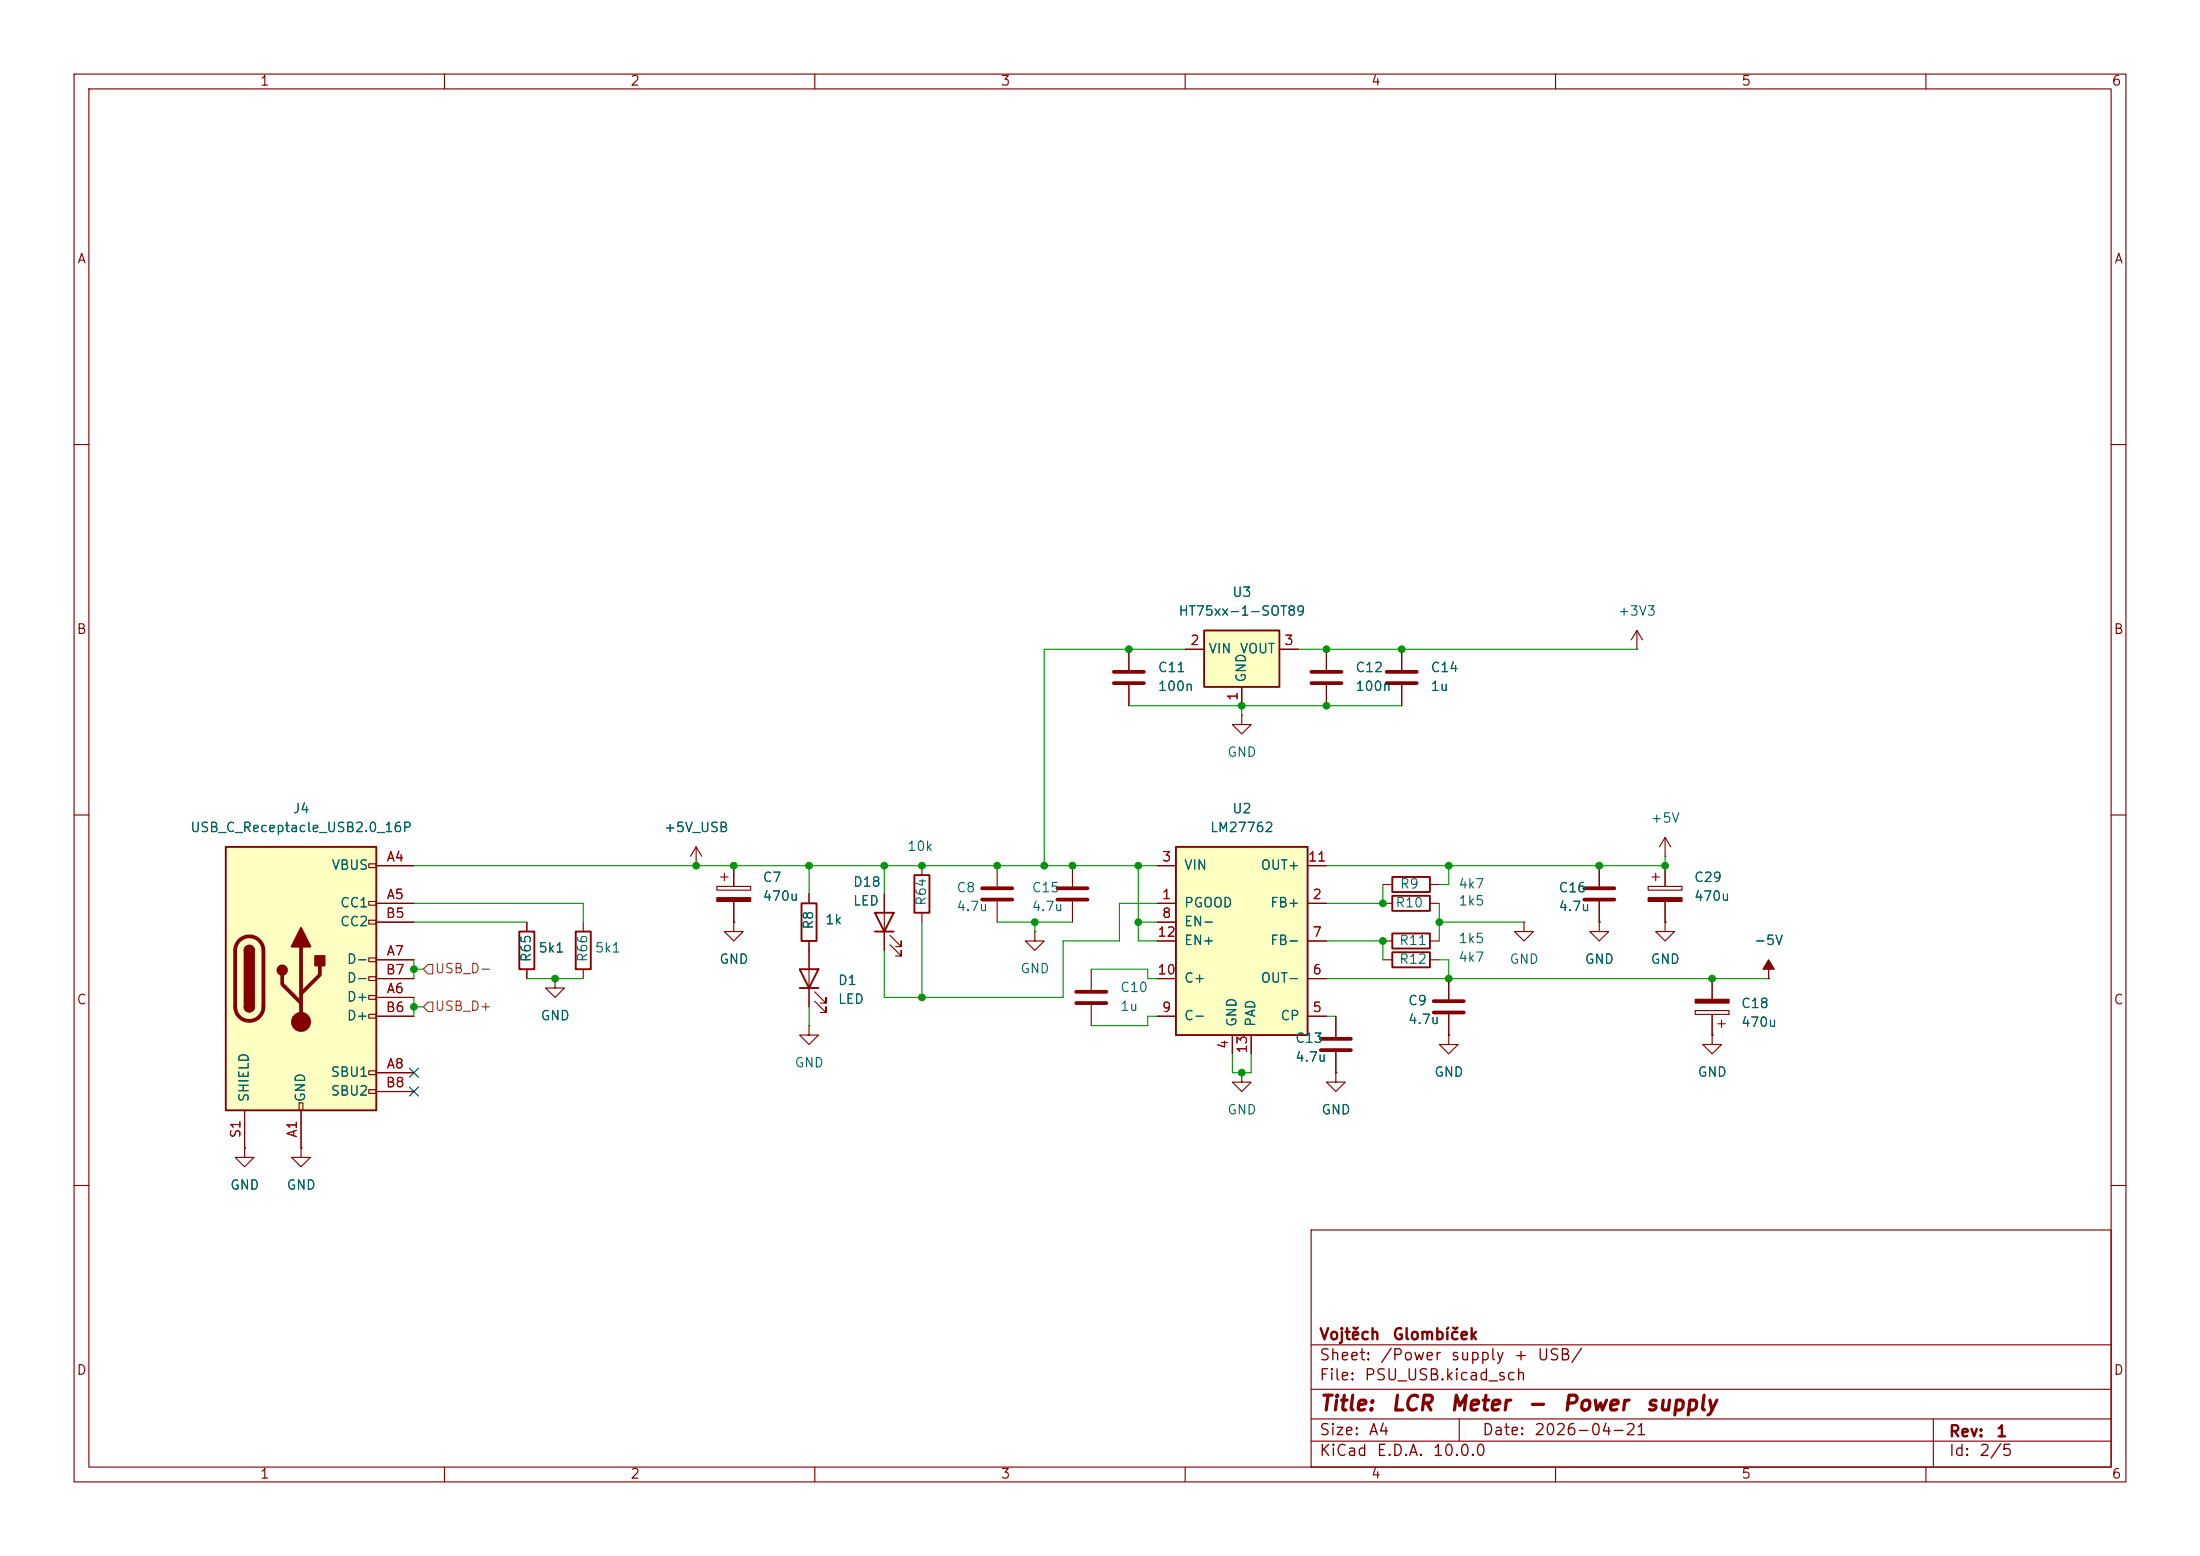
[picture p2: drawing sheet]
<svg xmlns="http://www.w3.org/2000/svg" width="297mm" height="210mm" viewBox="0 0 297 210" stroke-linecap="round" stroke-linejoin="round" font-family="sans-serif">
<g fill="none" stroke="#840000" stroke-width=".15">
<path d="M10 10h277v190h-277zM12 12h273v186h-273zM60 10v2M110 10v2M160 10v2M210 10v2M260 10v2M10 60h2M285 60h2M221 87.6h.1M221 85.1l-.8 1.3M221 85.1l.7 1.3"/>
<path d="M221 85.1v2.5M10 110h2M96.8 119.6h4.5v.5h-4.5zM97.3 118.4h1M97.8 117.9v1M99.1 116.8v2.8M285 110h2M99.1 121.7v2.8M109.2 120.7v1.2M109.2 127v8.9M110 135.1l1.5 1.6v-.8v.8h-.8M110 133.9l1.5 1.5v-.8v.8h-.8"/>
<path d="M139.7 125.7v1.3h1.3l-1.3 1.3-1.3-1.3h1.3M139.7 125.7h.1M10 160h2M177 166h108v32h-108zM285 160h2M60 198v2M110 198v2M160 198v2M177 194.5h108M177 191.5h108M177 187.5h108M177 181.5h108"/>
<path d="M197 191.5v3M210 198v2M260 198v2M261 191.5v6.5"/>
</g>
<path d="M107.9 130.8h2.6l-1.3 2.6zM107.9 133.4h2.6M108.2 121.9h2v5.1h-2z" fill="none" stroke="#840000" stroke-width=".25"/>
<path d="M96.8 121.2h4.5v.5h-4.5z" fill="#840000" stroke="#840000" stroke-width=".15"/>
<path d="M162.6 85.1h10.1v7.6h-10.1z" fill="#ffffc2"/>
<path d="M162.6 85.1h10.1v7.6h-10.1z" fill="none" stroke="#840000" stroke-width=".25"/>
<path d="M152.4 87.6v2.8M152.4 92.5v2.8M160 87.6h2.6M167.6 92.7v2.6M172.7 87.6h2.6M144.8 116.8v2.8M99.1 124.5v1.2h1.2l-1.2 1.3-1.3-1.3h1.3M99.1 124.5h.1M144.8 121.7v2.8" fill="none" stroke="#840000" stroke-width=".15"/>
<path d="M150.4 90.7h4M150.4 92.2h4M142.7 119.9h4.1M142.7 121.4h4.1" fill="none" stroke="#840000" stroke-width=".51"/>
<path d="M158.7 114.3h17.8v25.4h-17.8z" fill="#ffffc2"/>
<path d="M158.7 114.3h17.8v25.4h-17.8zM188 118.4h5v2h-5zM118.1 123.2h2.5l-1.2 2.5zM118.1 125.7h2.5M188 126h5v2h-5zM188 120.9h5v2h-5zM188 128.5h5v2.1h-5z" fill="none" stroke="#840000" stroke-width=".25"/>
<g fill="none" stroke="#840000" stroke-width=".15">
<path d="M167.6 96.5v1.3h1.3l-1.3 1.3-1.2-1.3h1.2M167.6 96.5h.1M179.1 87.6v2.8M179.1 92.5v2.8M189.2 87.6v2.8M189.2 92.5v2.8M134.6 116.8v2.8M156.2 116.8h2.5M176.5 116.8h2.6M186.7 119.4h1.3M193 119.4h1.3M119.4 120.7v7.6"/>
<path d="M120.1 127.5l1.6 1.5v-.7v.7h-.8M120.1 126.2l1.6 1.6v-.8v.8h-.8M134.6 121.7v2.8M156.2 121.9h2.5M156.2 137.2h2.5M156.2 132.1h2.5M156.2 127h2.5M156.2 124.5h2.5M166.4 139.7v2.5M168.9 139.7v2.5M176.5 121.9h2.6M176.5 137.2h2.6"/>
<path d="M176.5 132.1h2.6M176.5 127h2.6M180.3 137.2v2.8M186.7 121.9h1.3M186.7 127h1.3M186.7 129.5h1.3M193 121.9h1.3M193 127h1.3M193 129.5h1.3M195.6 139.7v1.3h1.2l-1.2 1.2-1.3-1.2h1.3M195.6 139.7h.1M195.6 132.1v2.8"/>
<path d="M195.6 136.9v2.8M167.6 144.8v1.3h1.3l-1.3 1.2-1.2-1.2h1.2M167.6 144.8h.1M180.3 144.8v1.3h1.3l-1.3 1.2-1.2-1.2h1.2M180.3 144.8h.1M180.3 142v2.8"/>
</g>
<path d="M177 90.7h4.1M177 92.2h4.1M187.2 90.7h4.1M187.2 92.2h4.1M132.6 119.9h4.1M132.6 121.4h4.1M193.5 135.1h4.1M193.5 136.7h4.1M178.3 140.2h4.1M178.3 141.7h4.1" fill="none" stroke="#840000" stroke-width=".51"/>
<path d="M30.5 114.3h20.3v35.6h-20.3z" fill="#ffffc2"/>
<g fill="none" stroke="#840000" stroke-width=".15">
<path d="M152.4 87.6v2.8M152.4 92.5v2.8M160 87.6h2.6M167.6 92.7v2.6M172.7 87.6h2.6M179.1 87.6v2.8M179.1 92.5v2.8M189.2 87.6v2.8M189.2 92.5v2.8M49.8 116.6h1v.5h-1zM50.8 116.8h5.1M94 116.8h.1"/>
<path d="M94 114.3l-.8 1.3M94 114.3l.7 1.3M94 114.3v2.5M99.1 116.8v2.8M124.5 116.8v1.3M156.2 116.8h2.5M176.5 116.8h2.6M215.9 116.8v2.8M222.5 119.6h4.6v.5h-4.6zM223 118.4h1M223.5 117.9v1M224.8 115.6h.1"/>
<path d="M224.8 113v2.6M224.8 116.8v2.8M224.8 113l-.8 1.3M224.8 113l.8 1.3M49.8 121.7h1v.5h-1zM49.8 124.2h1v.5h-1zM49.8 129.3h1v.5h-1zM49.8 131.8h1v.5h-1zM49.8 134.4h1v.5h-1zM49.8 136.9h1v.5h-1zM50.8 121.9h5.1M50.8 134.6h5.1"/>
<path d="M50.8 129.5h5.1M50.8 124.5h5.1M50.8 137.2h5.1M50.8 132.1h5.1M71.1 124.5v1.2M71.1 130.8v1.3M74.9 132.1v1.3h1.3l-1.3 1.2-1.2-1.2h1.2M74.9 132.1h.1M78.7 124.5v1.2M78.7 130.8v1.3M99.1 124.5h.1M99.1 121.7v2.8"/>
<path d="M109.2 138.4v1.3h1.3l-1.3 1.3-1.3-1.3h1.3M109.2 138.4h.1M109.2 120.7v1.2M109.2 127v3.8M109.2 133.4v2.5M119.4 120.7v2.5M119.4 125.7v2.6M124.5 123.2v1.3M147.3 130.8v2.8M147.3 135.6v2.8M156.2 121.9h2.5M156.2 124.5h2.5"/>
<path d="M156.2 137.2h2.5M156.2 132.1h2.5M156.2 127h2.5M166.4 139.7v2.5M168.9 139.7v2.5M176.5 121.9h2.6M176.5 137.2h2.6M176.5 132.1h2.6M176.5 127h2.6M180.3 137.2v2.8M195.6 139.7h.1M195.6 132.1v2.8"/>
<path d="M195.6 136.9v2.8M205.7 124.5v1.2h1.3l-1.3 1.3-1.2-1.3h1.2M205.7 124.5h.1M215.9 124.5v1.2h1.3l-1.3 1.3-1.3-1.3h1.3M215.9 124.5h.1M215.9 121.7v2.8M224.8 124.5v1.2h1.3l-1.3 1.3-1.3-1.3h1.3M224.8 124.5h.1M224.8 121.7v2.8M228.9 136.4h4.5v.5h-4.5zM231.1 139.7v1.3h1.3l-1.3 1.2-1.2-1.2h1.2M231.1 139.7h.1"/>
<path d="M231.1 132.1v2.8M231.1 136.9v2.8M231.9 138.2h1M232.4 137.7v1M238.8 132.1h.1M33 154.9v1.3h1.3l-1.3 1.3-1.3-1.3h1.3M33 154.9h.1M33 149.9v5M40.4 148.8h.5v1.1h-.5zM40.6 154.9v1.3h1.3l-1.3 1.3-1.2-1.3h1.2M40.6 154.9h.1M40.6 149.9v5"/>
<path d="M49.8 144.5h1v.5h-1zM49.8 147.1h1v.5h-1zM50.8 144.8h5.1M50.8 147.3h5.1M180.3 144.8h.1M180.3 142v2.8"/>
</g>
<path d="M30.5 114.3h20.3v35.6h-20.3zM123.4 118.1h2.1v5.1h-2.1zM33 128.3a.64 .64 0 0 1 .7-.7 .64 .64 0 0 1 .6 .7M33 135.9a.64 .64 0 0 0 .7 .6 .64 .64 0 0 0 .6-.6M70.1 125.7h2v5.1h-2zM77.7 125.7h2.1v5.1h-2.1z" fill="none" stroke="#840000" stroke-width=".25"/>
<path d="M213.9 119.9h4M32.3 126.9a1.9 1.9 0 0 1 2.1-.4 1.9 1.9 0 0 1 1.2 1.8v7.6a1.91 1.91 0 0 1-1.9 1.9 1.91 1.91 0 0 1-2-1.9v-7.6a1.9 1.9 0 0 1 .6-1.4zM38.1 131.6v1.2l2.5 2.6M40.6 127.8v10.1M43.2 130.3v1.3l-2.6 2.5M145.3 133.9h4.1M145.3 135.4h4.1M213.9 121.4h4" fill="none" stroke="#840000" stroke-width=".51"/>
<g fill="#840000" stroke="#840000" stroke-width=".25">
<path d="M33 128.3h1.3v7.6h-1.3z"/>
<path d="M33.2 127.8a.64 .64 0 0 1 .7-.1 .64 .64 0 0 1 .4 .6h-1.3z"/>
<path d="M33 135.9h1.3a.64 .64 0 0 1-.6 .6 .64 .64 0 0 1-.7-.6z"/>
<path d="M40.6 125.2l1.3 2.6h-2.5z"/>
<path d="M42.5 129h1.3v1.3h-1.3z"/>
<circle cx="38.1" cy="130.9" r=".63"/>
</g>
<g fill="#840000" stroke="#840000" stroke-width=".15">
<path d="M228.9 134.9h4.5v.5h-4.5z"/>
<path d="M238.8 129.5l.7 1.3h-.7v1.3v-1.3h-.8z"/>
<path d="M222.5 121.2h4.6v.5h-4.6z"/>
<circle cx="40.6" cy="137.9" r="1.27"/>
</g>
<path d="M57.8 135.3h.6v1.2h-.6l-.7-.6zM57.8 130.2h.6v1.2h-.6l-.7-.6z" fill="none" stroke="#725600" stroke-width=".15"/>
<g fill="none" stroke="#009600" stroke-width=".15">
<path d="M152.4 95.3h36.8M160 87.6h-19v29.2M167.6 95.3v1.2M175.3 87.6h45.7M55.9 116.8h100.3M109.2 116.8v3.9M119.4 116.8v3.9M153.7 116.8v10.2h2.5M186.7 119.4v2.5h-7.6M195.6 116.8v2.6h-1.3M224.8 115.6v1.2h-45.7M55.9 124.5h15.2"/>
<path d="M55.9 130.8h1.2M55.9 121.9h22.8v2.6M55.9 135.9h1.2M55.9 129.5v2.6M55.9 134.6v2.6M71.1 132.1h7.6M109.2 135.9v2.5M124.5 124.5v10.1M134.6 124.5h10.2M139.7 124.5v1.2M147.3 130.8h7.6v1.3h1.3M153.7 124.5h2.5"/>
<path d="M156.2 121.9h-5.1v5.1h-7.6v7.6h-24.1v-6.3M156.2 137.2h-1.3v1.2h-7.6M179.1 132.1h59.7M179.1 127h7.6v2.5M179.1 137.2h1.2M194.3 124.5h11.4M194.3 121.9v5.1M194.3 129.5h1.3v2.6M166.4 142.2v2.6h2.5v-2.6"/>
</g>
<path d="M55.3 146.7l1.2 1.2M55.3 144.2l1.2 1.2M56.5 146.7l-1.2 1.2M56.5 144.2l-1.2 1.2" fill="none" stroke="#000084" stroke-width=".15"/>
<g fill="#009600" stroke="#009600" stroke-width=".14">
<circle cx="152.4" cy="87.6" r=".46"/>
<circle cx="179.1" cy="87.6" r=".46"/>
<circle cx="167.6" cy="95.3" r=".46"/>
<circle cx="179.1" cy="95.3" r=".46"/>
<circle cx="144.8" cy="116.8" r=".46"/>
<circle cx="141" cy="116.8" r=".46"/>
<circle cx="189.2" cy="87.6" r=".46"/>
<circle cx="99.1" cy="116.8" r=".46"/>
<circle cx="109.2" cy="116.8" r=".46"/>
<circle cx="94" cy="116.8" r=".46"/>
<circle cx="134.6" cy="116.8" r=".46"/>
<circle cx="124.5" cy="116.8" r=".46"/>
<circle cx="139.7" cy="124.5" r=".46"/>
<circle cx="119.4" cy="116.8" r=".46"/>
<circle cx="124.5" cy="134.6" r=".46"/>
<circle cx="186.7" cy="121.9" r=".46"/>
<circle cx="186.7" cy="127" r=".46"/>
<circle cx="167.6" cy="144.8" r=".46"/>
<circle cx="153.7" cy="124.5" r=".46"/>
<circle cx="153.7" cy="116.8" r=".46"/>
<circle cx="55.9" cy="135.9" r=".46"/>
<circle cx="74.9" cy="132.1" r=".46"/>
<circle cx="55.9" cy="130.8" r=".46"/>
<circle cx="195.6" cy="116.8" r=".46"/>
<circle cx="195.6" cy="132.1" r=".46"/>
<circle cx="194.3" cy="124.5" r=".46"/>
<circle cx="231.1" cy="132.1" r=".46"/>
<circle cx="215.9" cy="116.8" r=".46"/>
<circle cx="224.8" cy="116.8" r=".46"/>
</g>
<g font-size="2" fill="#840000">
<text x="178" y="190.9">Title:</text>
<text x="187.7" y="190.9">LCR</text>
<text x="195.6" y="190.9">Meter</text>
<text x="206" y="190.9">-</text>
<text x="210.8" y="190.9">Power</text>
<text x="222" y="190.9">supply</text>
</g>
<g font-size="1.5" fill="#840000">
<text x="178" y="184">Sheet:</text>
<text x="178" y="181.2">Vojtěch</text>
<text x="186.2" y="184">/Power</text>
<text x="187.9" y="181.2">Glombíček</text>
<text x="195.7" y="184">supply</text>
<text x="204.3" y="184">+</text>
<text x="207.4" y="184">USB/</text>
<text x="178" y="186.7">File:</text>
<text x="184.1" y="186.7">PSU_USB.kicad_sch</text>
<text x="178" y="196.9">KiCad</text>
<text x="178" y="194.1">Size:</text>
<text x="184.7" y="194.1">A4</text>
<text x="185.7" y="196.9">E.D.A.</text>
<text x="193.3" y="196.9">10.0.0</text>
<text x="200" y="194.1">Date:</text>
<text x="207" y="194.1">2026-04-21</text>
<text x="263" y="194.3">Rev:</text>
<text x="263" y="196.9">Id:</text>
<text x="267.1" y="196.9">2/5</text>
<text x="269.4" y="194.3">1</text>
</g>
<g font-size="1.3" fill="#840000">
<text x="35" y="11.9">1</text>
<text x="85" y="11.9">2</text>
<text x="135" y="11.9">3</text>
<text x="185" y="11.9">4</text>
<text x="235" y="11.9">5</text>
<text x="285" y="11.9">6</text>
<text x="10.3" y="35.9">A</text>
<text x="285.3" y="35.9">A</text>
<text x="10.3" y="85.9">B</text>
<text x="285.3" y="85.9">B</text>
<text x="10.3" y="135.9">C</text>
<text x="285.3" y="135.9">C</text>
<text x="10.3" y="185.9">D</text>
<text x="285.3" y="185.9">D</text>
<text x="35" y="199.9">1</text>
<text x="85" y="199.9">2</text>
<text x="135" y="199.9">3</text>
<text x="185" y="199.9">4</text>
<text x="235" y="199.9">5</text>
<text x="285" y="199.9">6</text>
</g>
<g font-size="1.3" fill="#006464">
<text x="159" y="83.4">HT75xx-1-SOT89</text>
<text x="166.3" y="80.9">U3</text>
<text x="218.3" y="83.4">+3V3</text>
<text x="163.1" y="88.5">VIN</text>
<text x="167.3" y="88.5">VOUT</text>
<text x="156.2" y="93.6">100n</text>
<text x="156.2" y="91">C11</text>
<text x="168.5" y="92.2" transform="rotate(-90 168.5 92.2)">GND</text>
<text x="182.9" y="93.6">100n</text>
<text x="182.9" y="91">C12</text>
<text x="193" y="93.6">1u</text>
<text x="193" y="91">C14</text>
<text x="165.6" y="102.5">GND</text>
<text x="25.6" y="112.6">USB_C_Receptacle_USB2.0_16P</text>
<text x="39.4" y="110.1">J4</text>
<text x="89.6" y="112.6">+5V_USB</text>
<text x="163.3" y="112.6">LM27762</text>
<text x="166.3" y="110.1">U2</text>
<text x="222.8" y="111.4">+5V</text>
<text x="44.7" y="117.7">VBUS</text>
<text x="102.9" y="119.4">C7</text>
<text x="115.1" y="120">D18</text>
<text x="122.4" y="115.2">10k</text>
<text x="159.8" y="117.7">VIN</text>
<text x="170.1" y="117.7">OUT+</text>
<text x="228.6" y="119.4">C29</text>
<text x="45.8" y="122.8">CC1</text>
<text x="45.8" y="125.3">CC2</text>
<text x="102.9" y="121.9">470u</text>
<text x="110.1" y="125.5" transform="rotate(-90 110.1 125.5)">R8</text>
<text x="111.3" y="125.1">1k</text>
<text x="115.1" y="122.5">LED</text>
<text x="125.3" y="122.3" transform="rotate(-90 125.3 122.3)">R64</text>
<text x="129" y="120.8">C8</text>
<text x="129" y="123.3">4.7u</text>
<text x="139.2" y="120.8">C15</text>
<text x="139.2" y="123.3">4.7u</text>
<text x="159.8" y="122.8">PGOOD</text>
<text x="159.8" y="125.3">EN-</text>
<text x="171.4" y="122.8">FB+</text>
<text x="188.3" y="122.8">R10</text>
<text x="188.9" y="120.2">R9</text>
<text x="196.8" y="120.2">4k7</text>
<text x="196.8" y="122.5">1k5</text>
<text x="210.3" y="120.8">C16</text>
<text x="210.3" y="123.3">4.7u</text>
<text x="228.6" y="121.9">470u</text>
<text x="46.7" y="130.4">D-</text>
<text x="72" y="130" transform="rotate(-90 72 130)">R65</text>
<text x="72.6" y="128.9">5k1</text>
<text x="79.6" y="130" transform="rotate(-90 79.6 130)">R66</text>
<text x="80.2" y="128.9">5k1</text>
<text x="97" y="130.4">GND</text>
<text x="137.7" y="131.7">GND</text>
<text x="159.8" y="127.9">EN+</text>
<text x="171.4" y="127.9">FB-</text>
<text x="188.8" y="127.9">R11</text>
<text x="188.8" y="130.4">R12</text>
<text x="196.8" y="127.6">1k5</text>
<text x="196.8" y="130.1">4k7</text>
<text x="203.7" y="130.4">GND</text>
<text x="213.9" y="130.4">GND</text>
<text x="222.8" y="130.4">GND</text>
<text x="236.7" y="127.9">-5V</text>
<text x="46.7" y="135.5">D+</text>
<text x="46.7" y="132.9">D-</text>
<text x="113" y="133.3">D1</text>
<text x="113" y="135.8">LED</text>
<text x="151.1" y="136.8">1u</text>
<text x="151.1" y="134.2">C10</text>
<text x="159.8" y="132.9">C+</text>
<text x="170.1" y="132.9">OUT-</text>
<text x="190" y="136">C9</text>
<text x="235" y="136.4">C18</text>
<text x="46.7" y="138">D+</text>
<text x="72.9" y="138">GND</text>
<text x="159.8" y="138">C-</text>
<text x="167.2" y="138.7" transform="rotate(-90 167.2 138.7)">GND</text>
<text x="169.8" y="138.7" transform="rotate(-90 169.8 138.7)">PAD</text>
<text x="172.8" y="138">CP</text>
<text x="174.8" y="141.1">C13</text>
<text x="174.8" y="143.6">4.7u</text>
<text x="190" y="138.5">4.7u</text>
<text x="235" y="138.9">470u</text>
<text x="33.9" y="148.8" transform="rotate(-90 33.9 148.8)">SHIELD</text>
<text x="41.5" y="148.8" transform="rotate(-90 41.5 148.8)">GND</text>
<text x="44.6" y="145.6">SBU1</text>
<text x="44.6" y="148.2">SBU2</text>
<text x="107.2" y="144.4">GND</text>
<text x="193.5" y="145.6">GND</text>
<text x="229.1" y="145.6">GND</text>
<text x="165.6" y="150.7">GND</text>
<text x="178.3" y="150.7">GND</text>
<text x="31" y="160.9">GND</text>
<text x="38.6" y="160.9">GND</text>
</g>
<g font-size="1.3" fill="#a90000">
<text x="160.6" y="87.4">2</text>
<text x="173.3" y="87.4">3</text>
<text x="167.4" y="94.7" transform="rotate(-90 167.4 94.7)">1</text>
<text x="52.1" y="116.6">A4</text>
<text x="156.8" y="116.6">3</text>
<text x="176.5" y="116.6">11</text>
<text x="52" y="124.2">B5</text>
<text x="52.1" y="121.7">A5</text>
<text x="156.8" y="121.7">1</text>
<text x="156.8" y="124.2">8</text>
<text x="177.1" y="121.7">2</text>
<text x="52" y="131.8">B7</text>
<text x="52.1" y="129.3">A7</text>
<text x="156.2" y="131.8">10</text>
<text x="156.2" y="126.7">12</text>
<text x="177.1" y="131.8">6</text>
<text x="177.1" y="126.7">7</text>
<text x="52" y="136.9">B6</text>
<text x="52.1" y="134.4">A6</text>
<text x="156.8" y="136.9">9</text>
<text x="177.1" y="136.9">5</text>
<text x="166.1" y="141.7" transform="rotate(-90 166.1 141.7)">4</text>
<text x="168.7" y="142.3" transform="rotate(-90 168.7 142.3)">13</text>
<text x="52" y="147.1">B8</text>
<text x="52.1" y="144.5">A8</text>
<text x="32.8" y="153.7" transform="rotate(-90 32.8 153.7)">S1</text>
<text x="40.4" y="153.7" transform="rotate(-90 40.4 153.7)">A1</text>
</g>
<g font-size="1.3" fill="#725600">
<text x="58.6" y="131.7">USB_D-</text>
<text x="58.6" y="136.8">USB_D+</text>
</g>
</svg>
